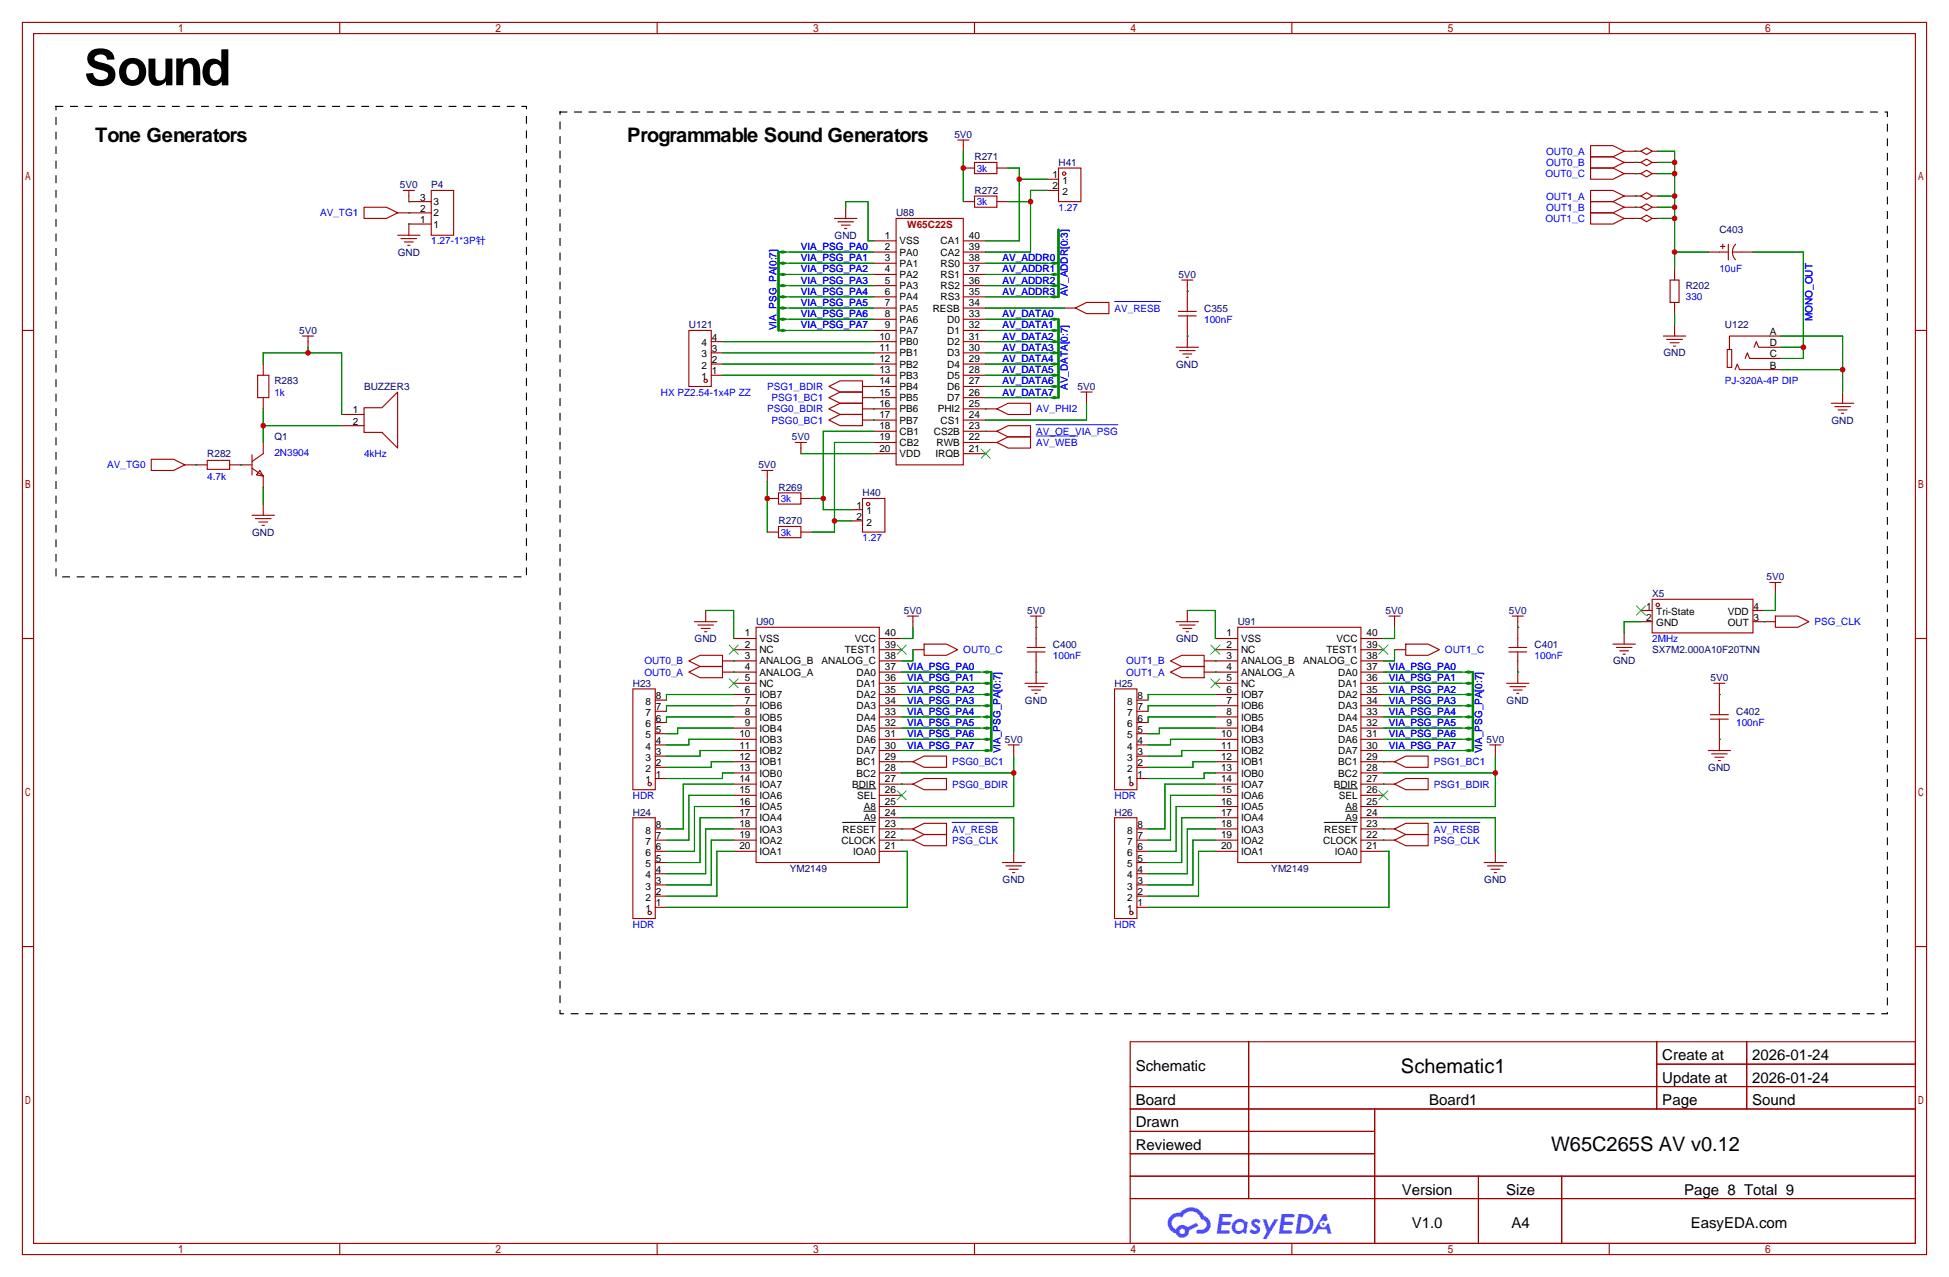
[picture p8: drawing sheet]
<svg xmlns="http://www.w3.org/2000/svg" width="442mm" height="290mm" viewBox="0 0 442 290" stroke-linecap="round" stroke-linejoin="round" font-family="sans-serif">
<g fill="none" stroke="#a10000" stroke-width=".25">
<path d="M5.1 5.1h431.8v279.4h-431.8zM7.6 7.6h426.7v274.3h-426.7zM77 5.1v2.5M149 5.1v2.5M221 5.1v2.5M292.9 5.1v2.5M364.9 5.1v2.5M5.1 74.9h2.5M434.3 74.9h2.6M5.1 144.8h2.5M434.3 144.8h2.6M5.1 214.6h2.5"/>
<path d="M434.3 214.6h2.6M256.3 236.2h178v45.7h-178zM283.1 236.2v35.6M375.7 236.2v15.3M396.1 236.2v15.3M256.3 246.4h178M256.3 251.5h178M256.3 256.5h55.4M311.7 251.5v30.4M375.7 241.3h58.6M256.3 266.7h178M256.3 261.6h55.4"/>
<path d="M256.3 271.8h178M335.3 266.7v15.2M354.1 266.7v15.2M77 281.9v2.6M149 281.9v2.6M221 281.9v2.6M292.9 281.9v2.6M364.9 281.9v2.6"/>
</g>
<g fill="#5487ff">
<path d="M284 276.6a1.3 1.3 0 0 1 1.9 .3l-.4 .6a.54 .54 0 0 0-1-.2l.2 .2a1.28 1.28 0 0 1 .7 2 1.53 1.53 0 0 1-2.1-.3l.5-.6 .8 .5a.31 .31 0 0 0 .3-.3 .31 .31 0 0 0-.3-.3 1.12 1.12 0 0 1-.6-1.9z"/>
<path d="M286.3 276.4h.8l.7 2 1.2-2h.9l-2.7 4.6h-.9l1-1.7z"/>
<path d="M276.5 275.3h2.3a.46 .46 0 0 1 .5 .1 .46 .46 0 0 1 .1 .5l-.4 .2h-1.7l-.1 .9h1.6a.4 .4 0 0 1 .3 .4 .4 .4 0 0 1-.4 .4h-1.7l-.1 1.2h1.3a.46 .46 0 0 1 .6 .1 .46 .46 0 0 1 .1 .5l-.4 .2h-2.6z"/>
<path d="M290.6 275.3h2.3a.47 .47 0 0 1 .5 .1 .47 .47 0 0 1 .1 .5l-.3 .2h-1.8l-.1 .9h1.6a.4 .4 0 0 1 .4 .4 .4 .4 0 0 1-.5 .4h-1.6l-.2 1.2h1.4a.46 .46 0 0 1 .5 .1 .46 .46 0 0 1 .1 .5l-.4 .2h-2.6z"/>
<path d="M300 275.3h.8l.3 1.3-.6 .4a.75 .75 0 0 0-1.1 .3 .75 .75 0 0 0 .4 1 .75 .75 0 0 0 1-.7l.5-.2 .6 2.3h-.8l-.3-.9h-1.8l-.5 .9h-1z"/>
<path d="M294.4 275.3l-.6 4.5h1.4a2.27 2.27 0 0 0 2.7-2.3 2.27 2.27 0 0 0-2.7-2.2zM295.2 276.1a1.5 1.5 0 0 1 1.8 1.5 1.5 1.5 0 0 1-1.9 1.4h-.3z"/>
<path d="M279.8 276.9a1.6 1.6 0 0 0-.3 2.3 1.6 1.6 0 0 0 2.3 .2l.8 .4 .3-2.5-.1-.3h-.5a1.58 1.58 0 0 0-2.5-.1zM280.4 277.4a.98 .98 0 0 1 1.6 .4 .98 .98 0 0 1-1 1.3 .94 .94 0 0 1-.9-.6 .94 .94 0 0 1 .3-1.1z"/>
<path d="M265.5 275.7a2.37 2.37 0 0 0 1.1 4 1.54 1.54 0 0 0 1.8 1 1.54 1.54 0 0 0 1.2-1.6l2.2-1.1-.5-.8-2.1 1a1.57 1.57 0 0 0-2.6 .5 1.5 1.5 0 0 1-.7-2.1 1.5 1.5 0 0 1 2.2-.5 2.23 2.23 0 0 1 2.3-1.4 2.23 2.23 0 0 1 1.9 1.8 1.16 1.16 0 0 1 1.3 1.1 1.16 1.16 0 0 1-1.1 1.2h-.7a.47 .47 0 0 0-.6 .4 .47 .47 0 0 0 .5 .6 2.14 2.14 0 0 0 2.7-1.4 2.14 2.14 0 0 0-1.3-2.7 3.2 3.2 0 0 0-5.5-.7l-1.1 .1zM267.5 279.2a.6 .6 0 0 1 1.2 0 .6 .6 0 0 1-1.2 0z"/>
<circle cx="300" cy="277.5" r=".28"/>
</g>
<g fill="none" stroke="#a10000" stroke-width=".25">
<path d="M217.2 31.8h2.5M218.4 38.1h2.6M218.4 31.8v2.5M221 36.8h5.1v2.6h-5.1zM226.1 38.1h2.5M240 38.1h5.1v7.6h-5.1zM360.7 33h5.1l2.5 1.3-2.5 1.3h-5.1zM360.7 35.6h5.1l2.5 1.2-2.5 1.3h-5.1zM360.7 38.1h5.1l2.5 1.3-2.5 1.2h-5.1zM368.3 34.3h3.8M368.3 36.8h3.8M368.3 39.4h3.8"/>
<path d="M372.1 34.3l1.3-.8 1.2 .8-1.2 .8zM372.1 36.8l1.3-.7 1.2 .7-1.2 .8zM372.1 39.4l1.3-.8 1.2 .8-1.2 .7zM374.6 34.3h1.3M374.6 36.8h1.3M374.6 39.4h1.3M82.5 47h5.1l2.6 1.3-2.6 1.2h-5.1zM90.2 48.3h7.6M90.2 53.3h5M90.9 54.1h3.6M91.4 43.2h2.6M91.7 54.9h2"/>
<path d="M92.5 55.6h.5M92.7 43.2v2.5h5.1M97.8 43.2h5.1v10.1h-5.1zM97.8 50.8h-5.1v2.5M189.2 49.5h5.1M190 50.3h3.5M190.8 51.1h2M191.5 51.8h.5M191.8 47v2.5M198.1 54.6h5.1M198.1 57.2h5.1M198.1 59.7h5.1"/>
<path d="M203.2 49.5h15.2v55.9h-15.2zM218.4 54.6h5.1M218.4 57.2h5.1M218.4 59.7h5.1M218.4 45.7h2.6M221 44.5h5.1v2.5h-5.1zM226.1 45.7h2.5M237.5 43.2h2.5M237.5 40.6h2.5M360.7 43.2h5.1l2.5 1.3-2.5 1.2h-5.1zM360.7 45.7h5.1l2.5 1.3-2.5 1.3h-5.1zM360.7 48.3h5.1l2.5 1.2-2.5 1.3h-5.1z"/>
<path d="M368.3 49.5h3.8M368.3 44.5h3.8M368.3 47h3.8M372.1 44.5l1.3-.8 1.2 .8-1.2 .7zM372.1 47l1.3-.8 1.2 .8-1.2 .8zM372.1 49.5l1.3-.7 1.2 .7-1.2 .8zM374.6 49.5h1.3M374.6 44.5h1.3M374.6 47h1.3M387.3 57.2h4.6M390.1 55.9h1.1M390.7 55.4v1"/>
<path d="M391.9 55.4v3.5M392.9 57.2h4.6M393.6 55.4a2.54 2.54 0 0 0 0 3.5M68.6 76.2h2.5M69.8 76.2v2.5M156.2 74.9h5.1v12.7h-5.1zM161.3 77.5h2.5M198.1 62.2h5.1M198.1 64.8h5.1M198.1 67.3h5.1M198.1 69.9h5.1M198.1 72.4h5.1"/>
<path d="M198.1 74.9h5.1M198.1 77.5h5.1M218.4 62.2h5.1M218.4 64.8h5.1M218.4 67.3h5.1M218.4 69.9h5.1M218.4 72.4h5.1M218.4 74.9h5.1M218.4 77.5h5.1M241.3 69.9h2.5M243.8 69.9l2.6-1.3h5.1v2.5h-5.1zM266.7 78.7h5.1"/>
<path d="M267.2 71.6h4.1M267.2 70.6h4.1M267.5 79.5h3.5M268 63.5h2.5M269.2 63.5v7.1M269.2 71.6v7.1M377.2 76.2h5.1M378 77h3.5M378.7 63.5h2v5.1h-2zM378.7 77.7h2M379.5 78.5h.5M379.7 61v2.5"/>
<path d="M379.7 68.6v2.5M379.7 73.7v2.5M391.7 79.2h1v4.1h-1zM397.8 78.7l.5-1.2 .5 1.2h5.1M403.9 76.2h-11.7v3M58.4 85.1h2.6v5.1h-2.6zM59.7 82.6v2.5M59.7 90.2v2.5M77.5 96.5h5M77.5 94h5M82.5 92.5h4.1l3.6-3.6v12.7l-3.6-3.6h-4.1zM161.3 80h2.5"/>
<path d="M161.3 82.6h2.5M161.3 85.1h2.5M188 95.3l2.5-1.3h5.1v2.5h-5.1zM188 92.7l2.5-1.3h5.1v2.6h-5.1zM188 90.2l2.5-1.3h5.1v2.5h-5.1zM188 87.6l2.5-1.2h5.1v2.5h-5.1zM195.6 87.6h7.6M195.6 90.2h7.6M195.6 92.7h7.6M195.6 95.3h7.6M198.1 80h5.1M198.1 82.6h5.1"/>
<path d="M198.1 85.1h5.1M198.1 97.8h5.1M218.4 80h5.1M218.4 82.6h5.1M218.4 85.1h5.1M218.4 87.6h5.1M218.4 90.2h5.1M218.4 92.7h7.7M218.4 95.3h5.1M218.4 97.8h7.7M226.1 92.7l2.5-1.3h5.1v2.6h-5.1zM226.1 97.8l2.5-1.3h5.1v2.6h-5.1z"/>
<path d="M245.1 88.9h2.5M246.4 88.9v2.5M268.2 80.3h2.1M269 81h.5M393.4 83.8l.6-1.2 .5 1.2h9.4M395.7 81.3l.5-1.3 .5 1.3h7.2M415.3 91.4h5.1M416.1 92.2h3.5M416.8 93h2M417.6 93.7h.5M417.8 88.9v2.5M34.3 104.1h5.1l2.5 1.3-2.5 1.3h-5.1z"/>
<path d="M41.9 105.4h5.1M47 104.4h5.1v2h-5.1zM52.1 105.4h5M57.1 116.8h5.1M57.1 106.2l2.6 1.8M57.1 103.1v4.6M57.9 117.6h3.6M58.7 118.4h2M58.9 106.7l.8 1.3-1.5-.3zM59.4 119.1h.5M59.7 100.3v2.6l-2.6 1.7M59.7 108v2.5"/>
<path d="M59.7 114.3v2.5M172.7 106.7h2.6M174 113h2.5M174 106.7v2.5M176.5 111.8h5.1v2.5h-5.1zM176.5 119.4h5.1v2.5h-5.1zM180.3 100.3h2.6M181.6 100.3v2.6M181.6 113h2.5M193 115.6h2.6M193 118.1h2.6M195.6 113h5.1v7.7h-5.1z"/>
<path d="M198.1 100.3h5.1M198.1 102.9h5.1M218.4 100.3h7.7M218.4 102.9h5.1M226.1 100.3l2.5-1.2h5.1v2.5h-5.1zM160 138.4v2.6M174 120.7h2.5M181.6 120.7h2.5M205.7 139.7h2.6M207 139.7v2.5M233.7 139.7h2.5M234.9 139.7v7.1"/>
<path d="M269.2 138.4v2.6M315 139.7h2.5M316.2 139.7v2.5M342.9 139.7h2.5M344.2 139.7v7.1M372.1 138.4h2.5M374.6 135.9h22.9v7.6h-22.9zM397.5 138.4h2.5M401.3 132.1h2.6M402.6 139.7h5.1l2.5 1.3-2.5 1.2h-5.1zM402.6 132.1v2.5M143.5 156.2h5.1v22.9h-5.1z"/>
<path d="M148.6 158.8h2.5M156.2 149.9l2.5-1.3h5.1v2.5h-5.1zM156.2 152.4l2.5-1.3h5.1v2.6h-5.1zM157.5 141h5.1M158.2 141.7h3.6M159 142.5h2M159.8 143.3h.5M163.8 149.9h7.6M163.8 152.4h7.6M166.4 144.8h5M166.4 147.3h5M166.4 154.9h5"/>
<path d="M166.4 157.5h5M171.4 142.2h28v53.4h-28zM199.4 144.8h5.1M199.4 147.3h5.1M199.4 149.9h5.1M199.4 152.4h5.1M199.4 154.9h5.1M199.4 157.5h5.1M207 147.3h2.5M209.5 146.1h5.1l2.6 1.2-2.6 1.3h-5.1zM232.4 154.9h5.1M232.9 147.8h4.1"/>
<path d="M232.9 146.8h4.1M233.2 155.7h3.5M233.9 156.5h2.1M234.7 157.2h.5M234.9 147.8v7.1M252.7 156.2h5.1v22.9h-5.1zM257.8 158.8h2.5M265.4 149.9l2.6-1.3h5v2.5h-5zM265.4 152.4l2.6-1.3h5v2.6h-5zM266.7 141h5.1M267.5 141.7h3.5M268.2 142.5h2.1"/>
<path d="M269 143.3h.5M273 149.9h7.7M273 152.4h7.7M275.6 144.8h5.1M275.6 147.3h5.1M275.6 154.9h5.1M275.6 157.5h5.1M280.7 142.2h27.9v53.4h-27.9zM308.6 144.8h5.1M308.6 147.3h5.1M308.6 149.9h5.1M308.6 152.4h5.1"/>
<path d="M308.6 154.9h5.1M308.6 157.5h5.1M316.2 147.3h2.6M318.8 146.1h5l2.6 1.2-2.6 1.3h-5zM341.6 154.9h5.1M342.1 147.8h4.1M342.1 146.8h4.1M342.4 155.7h3.5M343.2 156.5h2M343.9 157.2h.5M344.2 147.8v7.1M365.8 146.1h5"/>
<path d="M366.5 146.8h3.6M367.3 147.6h2M368 148.3h.6M368.3 143.5v2.6M372.1 141h2.5M388.6 154.9h2.6M389.9 154.9v7.2M397.5 141h5.1M148.6 168.9h2.5M148.6 176.5h2.5M148.6 174h2.5M148.6 171.4h2.5"/>
<path d="M148.6 166.4h2.5M148.6 163.8h2.5M148.6 161.3h2.5M166.4 160h5M166.4 162.6h5M166.4 165.1h5M166.4 167.6h5M166.4 170.2h5M166.4 172.7h5M166.4 175.3h5M166.4 177.8h5M199.4 160h5.1"/>
<path d="M199.4 162.6h5.1M199.4 165.1h5.1M199.4 167.6h5.1M199.4 170.2h5.1M199.4 172.7h7.6M199.4 175.3h5.1M199.4 177.8h7.6M207 177.8l2.5-1.3h5.1v2.6h-5.1zM207 172.7l2.5-1.3h5.1v2.6h-5.1zM228.6 168.9h2.5M229.9 168.9v2.5M257.8 168.9h2.5"/>
<path d="M257.8 176.5h2.5M257.8 174h2.5M257.8 171.4h2.5M257.8 166.4h2.5M257.8 163.8h2.5M257.8 161.3h2.5M275.6 160h5.1M275.6 162.6h5.1M275.6 165.1h5.1M275.6 167.6h5.1M275.6 170.2h5.1M275.6 172.7h5.1"/>
<path d="M275.6 175.3h5.1M275.6 177.8h5.1M308.6 160h5.1M308.6 162.6h5.1M308.6 165.1h5.1M308.6 167.6h5.1M308.6 170.2h5.1M308.6 172.7h7.6M308.6 175.3h5.1M308.6 177.8h7.6M316.2 177.8l2.6-1.3h5v2.6h-5zM316.2 172.7l2.6-1.3h5v2.6h-5z"/>
<path d="M337.8 168.9h2.6M339.1 168.9v2.5M387.3 170.2h5.1M387.9 163.1h4M387.9 162.1h4M388.1 170.9h3.6M388.9 171.7h2M389.6 172.5h.5M389.9 163.1v7.1M143.5 185.4h5.1v22.9h-5.1zM148.6 188h2.5M148.6 190.5h2.5"/>
<path d="M148.6 193h2.5M148.6 195.6h2.5M148.6 198.1h2.5M166.4 180.3h5M166.4 182.9h5M166.4 185.4h5M166.4 188h5M166.4 190.5h5M166.4 193h5M199.4 180.3h5.1M199.4 182.9h5.1M199.4 185.4h5.1"/>
<path d="M199.4 188h7.6M199.4 190.5h7.6M199.4 193h5.1M207 190.5l2.5-1.3h5.1v2.6h-5.1zM207 188l2.5-1.3h5.1v2.5h-5.1zM227.3 195.6h5.1M228.1 196.3h3.5M228.9 197.1h2M229.6 197.9h.5M229.9 193v2.6M252.7 185.4h5.1v22.9h-5.1zM257.8 188h2.5"/>
<path d="M257.8 190.5h2.5M257.8 193h2.5M257.8 195.6h2.5M257.8 198.1h2.5M275.6 180.3h5.1M275.6 182.9h5.1M275.6 185.4h5.1M275.6 188h5.1M275.6 190.5h5.1M275.6 193h5.1M308.6 180.3h5.1M308.6 182.9h5.1"/>
<path d="M308.6 185.4h5.1M308.6 188h7.6M308.6 190.5h7.6M308.6 193h5.1M316.2 190.5l2.6-1.3h5v2.6h-5zM316.2 188l2.6-1.3h5v2.5h-5zM336.5 195.6h5.1M337.3 196.3h3.6M338.1 197.1h2M338.8 197.9h.5M339.1 193v2.6M148.6 205.7h2.5"/>
<path d="M148.6 203.2h2.5M148.6 200.7h2.5M257.8 205.7h2.5M257.8 203.2h2.5M257.8 200.7h2.5"/>
<circle cx="241.3" cy="39.4" r=".38"/>
<circle cx="160" cy="86.4" r=".38"/>
<circle cx="196.8" cy="114.3" r=".38"/>
<circle cx="375.9" cy="137.2" r=".38"/>
<circle cx="147.3" cy="177.8" r=".38"/>
<circle cx="256.5" cy="177.8" r=".38"/>
<circle cx="147.3" cy="207" r=".38"/>
<circle cx="256.5" cy="207" r=".38"/>
</g>
<g fill="none" stroke="#3c3" stroke-width=".25">
<path d="M222.5 101.9l2 2M224.5 101.9l-2 2M371.1 137.4l2 2M373.1 137.4l-2 2M165.4 146.3l2 2M165.4 153.9l2 2.1M167.4 146.3l-2 2M167.4 153.9l-2 2.1M203.5 146.3l2 2M205.5 146.3l-2 2M274.6 146.3l2 2M274.6 153.9l2 2.1"/>
<path d="M276.6 146.3l-2 2M276.6 153.9l-2 2.1M312.7 146.3l2 2M314.7 146.3l-2 2M203.5 179.3l2 2.1M205.5 179.3l-2 2.1M312.7 179.3l2 2.1M314.7 179.3l-2 2.1"/>
</g>
<path d="M176.5 57.2v17.7M240 52.1v15.2M240 72.4v17.8M224.8 152.4v17.8M334 152.4v17.8" fill="none" stroke="#008700" stroke-width=".51"/>
<g fill="none" stroke="#008700" stroke-width=".25">
<path d="M218.4 34.3v11.4M228.6 38.1h2.5v16.5h-7.6M370.8 34.3h.1M370.8 36.8h.1M370.8 39.4h.1M375.9 34.3h3.8v26.7M375.9 39.4h3.8M375.9 36.8h3.8M92.7 48.3h.1M92.7 50.8h.1M92.7 45.7h.1M178.3 59.7h19.8"/>
<path d="M178.3 57.2h19.8M191.8 47v-1.3h5v8.9h1.3M223.5 59.7h14.8M228.6 45.7h5.1M231.1 40.6h6.4M237.5 43.2h-3.8v14h-10.2M370.8 44.5h.1M370.8 47h.1M370.8 49.5h.1M375.9 49.5h3.8M375.9 47h3.8M375.9 44.5h3.8"/>
<path d="M379.7 57.2h7.6M397.5 57.2h11.4v24.1h-5M69.8 78.7v1.3M163.8 77.5h34.3M178.3 72.4h19.8M178.3 74.9h19.8M178.3 62.2h19.8M178.3 64.8h19.8M178.3 67.3h19.8M178.3 69.9h19.8M223.5 72.4h14.8M223.5 74.9h14.8"/>
<path d="M223.5 77.5h14.8M223.5 62.2h14.8M223.5 64.8h14.8M223.5 67.3h14.8M223.5 69.9h17.8M269.2 66h.1M269.2 76.2h.1M379.7 71.1v2.6M403.9 76.2h13.9v12.7M403.9 78.7h5M59.7 82.6v-2.6h17.8v14M59.7 92.7v7.6"/>
<path d="M59.7 96.5h17.8M163.8 80h34.3M163.8 82.6h34.3M163.8 85.1h34.3M198.1 95.3h.1M198.1 92.7h.1M198.1 90.2h.1M198.1 87.6h.1M198.1 97.8h-11.4v17.8h6.3M223.5 92.7h.1M223.5 97.8h.1M223.5 80h14.8"/>
<path d="M223.5 82.6h14.8M223.5 85.1h14.8M223.5 87.6h14.8M223.5 90.2h14.8M246.4 91.4v3.9h-22.9M403.9 83.8h13.9M44.4 105.4h.1M54.6 105.4h.1M59.7 110.5v3.8M174 109.2v11.5M181.6 102.9h16.5M184.1 113h2.6"/>
<path d="M189.2 118.1h3.8M198.1 100.3h-8.9v20.4h-5.1M223.5 100.3h.1M160 138.4h6.4v6.4M269.2 138.4h6.4v6.4M402.6 134.6v3.8h-2.6M166.4 149.9h.1M166.4 152.4h.1M166.4 157.5h-15.3v1.3M204.5 152.4h18.5M204.5 154.9h18.5M204.5 157.5h18.5"/>
<path d="M207 142.2v2.6h-2.5M207 147.3v2.6h-2.5M234.9 142.2h.1M234.9 152.4h.1M275.6 149.9h.1M275.6 152.4h.1M275.6 157.5h-15.3v1.3M313.7 152.4h18.5M313.7 154.9h18.5M313.7 157.5h18.5M316.2 147.3v2.6h-2.5M316.2 142.2v2.6h-2.5"/>
<path d="M344.2 142.2h.1M344.2 152.4h.1M372.1 141h-3.8v2.5M389.9 157.5h.1M400 141h.1M166.4 175.3h-2.6v1.2h-12.7M166.4 160h-15.3v1.3M166.4 162.6h-15.3v1.2M166.4 165.1h-12.7v1.3h-2.6M166.4 167.6h-10.2v1.3h-5.1M166.4 170.2h-7.7v1.2h-7.6M166.4 172.7h-5.1v1.3h-10.2"/>
<path d="M166.4 177.8h-11.5v10.2h-3.8M204.5 172.7h.1M204.5 177.8h.1M204.5 175.3h25.4M204.5 160h18.5M204.5 162.6h18.5M204.5 165.1h18.5M204.5 167.6h18.5M204.5 170.2h18.5M229.9 171.4v11.5h-25.4M275.6 175.3h-2.6v1.2h-12.7M275.6 160h-15.3v1.3"/>
<path d="M275.6 162.6h-15.3v1.2M275.6 165.1h-12.7v1.3h-2.6M275.6 167.6h-10.2v1.3h-5.1M275.6 170.2h-7.6v1.2h-7.7M275.6 172.7h-5.1v1.3h-10.2M275.6 177.8h-11.4v10.2h-3.9M313.7 172.7h.1M313.7 177.8h.1M313.7 175.3h25.4M313.7 160h18.5M313.7 162.6h18.5M313.7 165.1h18.5"/>
<path d="M313.7 167.6h18.5M313.7 170.2h18.5M339.1 171.4v11.5h-25.4M389.9 167.6h.1M166.4 185.4h-7.7v10.2h-7.6M166.4 182.9h-8.9v10.1h-6.4M166.4 180.3h-10.2v10.2h-5.1M166.4 190.5h-5.1v10.2h-10.2M166.4 188h-6.4v10.1h-8.9M166.4 193h-3.8v10.2h-11.5M204.5 190.5h.1M204.5 188h.1"/>
<path d="M204.5 185.4h25.4v7.6M204.5 193h1.2v12.7h-54.6M275.6 185.4h-7.6v10.2h-7.7M275.6 182.9h-8.9v10.1h-6.4M275.6 188h-6.4v10.1h-8.9M275.6 180.3h-10.2v10.2h-5.1M275.6 190.5h-5.1v10.2h-10.2M275.6 193h-3.8v10.2h-11.5M313.7 190.5h.1M313.7 188h.1M313.7 185.4h25.4v7.6M313.7 193h1.3v12.7h-54.7"/>
</g>
<g fill="#008700" stroke="#008700" stroke-width=".25">
<path d="M238.3 72.4l.7-.3 1 .3-1 .2z"/>
<path d="M238.3 74.9l.7-.2 1 .2-1 .3z"/>
<path d="M238.3 77.5l.7-.3 1 .3-1 .2z"/>
<path d="M238.3 80l.7-.2 1 .2-1 .3z"/>
<path d="M238.3 82.6l.7-.3 1 .3-1 .2z"/>
<path d="M238.3 85.1l.7-.3 1 .3-1 .2z"/>
<path d="M238.3 87.6l.7-.2 1 .2-1 .3z"/>
<path d="M238.3 90.2l.7-.3 1 .3-1 .2z"/>
<path d="M238.3 59.7l.7-.3 1 .3-1 .2z"/>
<path d="M238.3 62.2l.7-.2 1 .2-1 .3z"/>
<path d="M238.3 64.8l.7-.3 1 .3-1 .2z"/>
<path d="M238.3 67.3l.7-.2 1 .2-1 .3z"/>
<path d="M176.5 57.2l1-.3 .8 .3-.8 .2z"/>
<path d="M176.5 59.7l1-.3 .8 .3-.8 .2z"/>
<path d="M176.5 62.2l1-.2 .8 .2-.8 .3z"/>
<path d="M176.5 64.8l1-.3 .8 .3-.8 .2z"/>
<path d="M176.5 67.3l1-.2 .8 .2-.8 .3z"/>
<path d="M176.5 69.9l1-.3 .8 .3-.8 .2z"/>
<path d="M176.5 72.4l1-.3 .8 .3-.8 .2z"/>
<path d="M176.5 74.9l1-.2 .8 .2-.8 .3z"/>
<path d="M223 152.4l.8-.3 1 .3-1 .3z"/>
<path d="M223 154.9l.8-.2 1 .2-1 .3z"/>
<path d="M223 157.5l.8-.3 1 .3-1 .2z"/>
<path d="M223 160l.8-.2 1 .2-1 .3z"/>
<path d="M223 162.6l.8-.3 1 .3-1 .2z"/>
<path d="M223 165.1l.8-.3 1 .3-1 .3z"/>
<path d="M223 167.6l.8-.2 1 .2-1 .3z"/>
<path d="M223 170.2l.8-.3 1 .3-1 .2z"/>
<path d="M332.2 152.4l.8-.3 1 .3-1 .3z"/>
<path d="M332.2 154.9l.8-.2 1 .2-1 .3z"/>
<path d="M332.2 157.5l.8-.3 1 .3-1 .2z"/>
<path d="M332.2 160l.8-.2 1 .2-1 .3z"/>
<path d="M332.2 162.6l.8-.3 1 .3-1 .2z"/>
<path d="M332.2 165.1l.8-.3 1 .3-1 .3z"/>
<path d="M332.2 167.6l.8-.2 1 .2-1 .3z"/>
<path d="M332.2 170.2l.8-.3 1 .3-1 .2z"/>
</g>
<path d="M252.7 68.4h10.5M234.9 98.9h9.5M234.9 96.3h18.6M215.9 186.5h10.5M325.1 186.5h10.5" fill="none" stroke="#00f" stroke-width=".23"/>
<path d="M194.3 178.9h4.3M303.6 178.9h4.2M191.1 186.5h7.5M195.9 183.9h2.7M300.3 186.5h7.5M305.1 183.9h2.7" fill="none" stroke="#000" stroke-width=".23"/>
<path d="M12.7 24.1h106.7v106.7h-106.7zM127 25.4h301v204.5h-301z" fill="none" stroke="#000" stroke-width=".25" stroke-dasharray="1.5 1.8"/>
<g fill="#c00">
<circle cx="229.9" cy="175.3" r=".63"/>
<circle cx="339.1" cy="175.3" r=".63"/>
<circle cx="417.8" cy="83.8" r=".63"/>
<circle cx="408.9" cy="78.7" r=".63"/>
<circle cx="379.7" cy="57.1" r=".63"/>
<circle cx="379.7" cy="49.5" r=".63"/>
<circle cx="379.7" cy="47" r=".63"/>
<circle cx="379.7" cy="44.4" r=".63"/>
<circle cx="379.7" cy="39.4" r=".63"/>
<circle cx="379.7" cy="36.8" r=".63"/>
<circle cx="174" cy="113" r=".63"/>
<circle cx="189.2" cy="118.1" r=".63"/>
<circle cx="186.7" cy="113" r=".63"/>
<circle cx="218.4" cy="38.1" r=".63"/>
<circle cx="233.7" cy="45.7" r=".63"/>
<circle cx="231.1" cy="40.6" r=".63"/>
<circle cx="59.7" cy="96.5" r=".63"/>
<circle cx="69.9" cy="80" r=".63"/>
</g>
<text font-size="11.3" x="19" y="19.3">Sound</text>
<g font-size="4.5">
<text x="21.6" y="32.1">Tone Generators</text>
<text x="142.2" y="32.1">Programmable Sound Generators</text>
<text x="317.7" y="243.3">Schematic1</text>
<text x="351.7" y="261.1">W65C265S AV v0.12</text>
</g>
<g font-size="3.4">
<text x="257.6" y="243">Schematic</text>
<text x="377" y="240.4">Create at</text>
<text x="377" y="245.5">Update at</text>
<text x="397.4" y="240.4">2026-01-24</text>
<text x="397.4" y="245.5">2026-01-24</text>
<text x="257.6" y="250.6">Board</text>
<text x="324.1" y="250.6">Board1</text>
<text x="377" y="250.6">Page</text>
<text x="397.4" y="250.6">Sound</text>
<text x="257.6" y="255.7">Drawn</text>
<text x="257.6" y="260.7">Reviewed</text>
<text x="317.9" y="270.9">Version</text>
<text x="341.5" y="270.9">Size</text>
<text x="381.9" y="270.9">Page 8 Total 9</text>
<text x="320.1" y="278.5">V1.0</text>
<text x="342.7" y="278.5">A4</text>
<text x="383.4" y="278.5">EasyEDA.com</text>
</g>
<g font-size="2.3" fill="#000080">
<text x="216.4" y="31.3">5V0</text>
<text x="221" y="36.4">R271</text>
<text x="240" y="37.6">H41</text>
<text x="90.7" y="42.7">5V0</text>
<text x="97.8" y="42.7">P4</text>
<text x="221" y="44">R272</text>
<text x="203.2" y="49.1">U88</text>
<text x="389.9" y="52.9">C403</text>
<text x="90.2" y="58">GND</text>
<text x="189.3" y="54.2">GND</text>
<text x="267.2" y="63">5V0</text>
<text x="382.3" y="65.6">R202</text>
<text x="273" y="70.7">C355</text>
<text x="67.8" y="75.7">5V0</text>
<text x="156.2" y="74.5">U121</text>
<text x="391.2" y="74.5">U122</text>
<text x="266.7" y="83.4">GND</text>
<text x="377.2" y="80.8">GND</text>
<text x="62.2" y="87.2">R283</text>
<text x="82.5" y="88.4">BUZZER3</text>
<text x="244.4" y="88.4">5V0</text>
<text x="62.2" y="99.9">Q1</text>
<text x="179.6" y="99.9">5V0</text>
<text x="415.3" y="96.1">GND</text>
<text x="47" y="103.7">R282</text>
<text x="172" y="106.2">5V0</text>
<text x="176.5" y="111.3">R269</text>
<text x="195.6" y="112.6">H40</text>
<text x="176.5" y="118.9">R270</text>
<text x="57.2" y="121.5">GND</text>
<text x="400.6" y="131.6">5V0</text>
<text x="374.6" y="135.4">X5</text>
<text x="171.4" y="141.8">U90</text>
<text x="205" y="139.2">5V0</text>
<text x="232.9" y="139.2">5V0</text>
<text x="280.7" y="141.8">U91</text>
<text x="314.2" y="139.2">5V0</text>
<text x="342.2" y="139.2">5V0</text>
<text x="157.5" y="145.6">GND</text>
<text x="238.8" y="146.9">C400</text>
<text x="266.7" y="145.6">GND</text>
<text x="348" y="146.9">C401</text>
<text x="374.6" y="148.1">SX7M2.000A10F20TNN</text>
<text x="143.5" y="155.8">H23</text>
<text x="252.7" y="155.8">H25</text>
<text x="365.8" y="150.7">GND</text>
<text x="387.9" y="154.5">5V0</text>
<text x="232.4" y="159.6">GND</text>
<text x="341.7" y="159.6">GND</text>
<text x="393.7" y="162.1">C402</text>
<text x="227.9" y="168.5">5V0</text>
<text x="337.1" y="168.5">5V0</text>
<text x="387.4" y="174.8">GND</text>
<text x="143.5" y="185">H24</text>
<text x="252.7" y="185">H26</text>
<text x="179.1" y="197.7">YM2149</text>
<text x="288.3" y="197.7">YM2149</text>
<text x="227.4" y="200.2">GND</text>
<text x="336.6" y="200.2">GND</text>
</g>
<g font-size="2.3" fill="#00f">
<text x="350.6" y="35.1">OUT0_A</text>
<text x="221.5" y="38.9">3k</text>
<text x="350.5" y="40.2">OUT0_C</text>
<text x="350.6" y="37.6">OUT0_B</text>
<text x="221.5" y="46.5">3k</text>
<text x="240" y="47.8">1.27</text>
<text x="350.6" y="45.3">OUT1_A</text>
<text x="350.6" y="47.8">OUT1_B</text>
<text x="72.6" y="49.1">AV_TG1</text>
<text x="350.5" y="50.3">OUT1_C</text>
<text x="97.8" y="55.4">1.27-1*3P针</text>
<text x="181.6" y="56.7">VIA_PSG_PA0</text>
<text x="181.6" y="59.2">VIA_PSG_PA1</text>
<text x="227.3" y="59.2">AV_ADDR0</text>
<text x="181.6" y="61.8">VIA_PSG_PA2</text>
<text x="181.6" y="64.3">VIA_PSG_PA3</text>
<text x="227.3" y="61.8">AV_ADDR1</text>
<text x="227.3" y="64.3">AV_ADDR2</text>
<text x="389.9" y="61.8">10uF</text>
<text x="181.6" y="66.9">VIA_PSG_PA4</text>
<text x="181.6" y="69.4">VIA_PSG_PA5</text>
<text x="181.6" y="71.9">VIA_PSG_PA6</text>
<text x="227.3" y="71.9">AV_DATA0</text>
<text x="227.3" y="66.9">AV_ADDR3</text>
<text x="242.1" y="67.2" transform="rotate(-90 242.1 67.2)">AV_ADDR[0:3]</text>
<text x="252.7" y="70.7">AV_RESB</text>
<text x="382.3" y="68.1">330</text>
<text x="176.1" y="74.9" transform="rotate(-90 176.1 74.9)">VIA_PSG_PA[0:7]</text>
<text x="181.6" y="74.5">VIA_PSG_PA7</text>
<text x="227.3" y="74.5">AV_DATA1</text>
<text x="227.3" y="77">AV_DATA2</text>
<text x="273" y="73.2">100nF</text>
<text x="411" y="72.8" transform="rotate(-90 411 72.8)">MONO_OUT</text>
<text x="227.3" y="79.6">AV_DATA3</text>
<text x="227.3" y="82.1">AV_DATA4</text>
<text x="62.2" y="89.7">1k</text>
<text x="149.9" y="89.7">HX PZ2.54-1x4P ZZ</text>
<text x="174" y="88.4">PSG1_BDIR</text>
<text x="227.3" y="84.6">AV_DATA5</text>
<text x="227.3" y="87.2">AV_DATA6</text>
<text x="227.3" y="89.7">AV_DATA7</text>
<text x="242.1" y="88.4" transform="rotate(-90 242.1 88.4)">AV_DATA[0:7]</text>
<text x="391.2" y="87.2">PJ-320A-4P DIP</text>
<text x="174" y="93.5">PSG0_BDIR</text>
<text x="175" y="91">PSG1_BC1</text>
<text x="234.9" y="93.5">AV_PHI2</text>
<text x="175" y="96.1">PSG0_BC1</text>
<text x="234.9" y="101.1">AV_WEB</text>
<text x="234.9" y="98.6">AV_OE_VIA_PSG</text>
<text x="24.3" y="106.2">AV_TG0</text>
<text x="62.2" y="103.4">2N3904</text>
<text x="82.5" y="103.7">4kHz</text>
<text x="47" y="108.8">4.7k</text>
<text x="177" y="113.8">3k</text>
<text x="177" y="121.5">3k</text>
<text x="195.6" y="122.7">1.27</text>
<text x="411.5" y="141.8">PSG_CLK</text>
<text x="218.4" y="148.1">OUT0_C</text>
<text x="238.8" y="149.4">100nF</text>
<text x="327.7" y="148.1">OUT1_C</text>
<text x="348" y="149.4">100nF</text>
<text x="374.6" y="145.6">2MHz</text>
<text x="146.1" y="150.7">OUT0_B</text>
<text x="146.1" y="153.2">OUT0_A</text>
<text x="205.7" y="151.9">VIA_PSG_PA0</text>
<text x="205.7" y="154.5">VIA_PSG_PA1</text>
<text x="255.3" y="150.7">OUT1_B</text>
<text x="255.3" y="153.2">OUT1_A</text>
<text x="315" y="151.9">VIA_PSG_PA0</text>
<text x="315" y="154.5">VIA_PSG_PA1</text>
<text x="205.7" y="157">VIA_PSG_PA2</text>
<text x="205.7" y="159.6">VIA_PSG_PA3</text>
<text x="315" y="157">VIA_PSG_PA2</text>
<text x="315" y="159.6">VIA_PSG_PA3</text>
<text x="205.7" y="162.1">VIA_PSG_PA4</text>
<text x="205.7" y="164.6">VIA_PSG_PA5</text>
<text x="205.7" y="167.2">VIA_PSG_PA6</text>
<text x="315" y="162.1">VIA_PSG_PA4</text>
<text x="315" y="164.6">VIA_PSG_PA5</text>
<text x="315" y="167.2">VIA_PSG_PA6</text>
<text x="393.7" y="164.6">100nF</text>
<text x="205.7" y="169.7">VIA_PSG_PA7</text>
<text x="215.9" y="173.5">PSG0_BC1</text>
<text x="226.9" y="170.8" transform="rotate(-90 226.9 170.8)">VIA_PSG_PA[0:7]</text>
<text x="315" y="169.7">VIA_PSG_PA7</text>
<text x="325.1" y="173.5">PSG1_BC1</text>
<text x="336.1" y="170.8" transform="rotate(-90 336.1 170.8)">VIA_PSG_PA[0:7]</text>
<text x="215.9" y="178.6">PSG0_BDIR</text>
<text x="325.1" y="178.6">PSG1_BDIR</text>
<text x="143.5" y="181.2">HDR</text>
<text x="252.7" y="181.2">HDR</text>
<text x="215.9" y="191.3">PSG_CLK</text>
<text x="215.9" y="188.8">AV_RESB</text>
<text x="325.1" y="191.3">PSG_CLK</text>
<text x="325.1" y="188.8">AV_RESB</text>
<text x="143.5" y="210.4">HDR</text>
<text x="252.7" y="210.4">HDR</text>
</g>
<g font-size="2.3">
<text x="238.6" y="40.4">1</text>
<text x="241" y="41.7">1</text>
<text x="95.3" y="45.5">3</text>
<text x="98.3" y="46.5">3</text>
<text x="238.6" y="43">2</text>
<text x="241" y="44.2">2</text>
<text x="95.3" y="50.6">1</text>
<text x="95.3" y="48">2</text>
<text x="98.3" y="51.6">1</text>
<text x="98.3" y="49.1">2</text>
<text x="200.7" y="54.2">1</text>
<text x="200.7" y="56.7">2</text>
<text x="200.7" y="59.2">3</text>
<text x="204" y="55.4">VSS</text>
<text x="204" y="58">PA0</text>
<text x="213.3" y="58">CA2</text>
<text x="213.3" y="55.4">CA1</text>
<text x="219.7" y="59.2">38</text>
<text x="219.7" y="56.7">39</text>
<text x="219.7" y="54.2">40</text>
<text x="200.7" y="61.8">4</text>
<text x="200.7" y="64.3">5</text>
<text x="204" y="60.5">PA1</text>
<text x="204" y="63">PA2</text>
<text x="204" y="65.6">PA3</text>
<text x="213.3" y="65.6">RS2</text>
<text x="213.3" y="63">RS1</text>
<text x="213.3" y="60.5">RS0</text>
<text x="219.7" y="64.3">36</text>
<text x="219.7" y="61.8">37</text>
<text x="200.7" y="66.9">6</text>
<text x="200.7" y="69.4">7</text>
<text x="200.7" y="71.9">8</text>
<text x="204" y="68.1">PA4</text>
<text x="204" y="70.7">PA5</text>
<text x="211.5" y="70.7">RESB</text>
<text x="213.3" y="68.1">RS3</text>
<text x="219.7" y="71.9">33</text>
<text x="219.7" y="69.4">34</text>
<text x="219.7" y="66.9">35</text>
<text x="161.4" y="77.2">4</text>
<text x="199.4" y="77">10</text>
<text x="200.7" y="74.5">9</text>
<text x="204" y="73.2">PA6</text>
<text x="204" y="75.7">PA7</text>
<text x="214.8" y="75.7">D1</text>
<text x="214.8" y="73.2">D0</text>
<text x="219.7" y="77">31</text>
<text x="219.7" y="74.5">32</text>
<text x="401.3" y="76">A</text>
<text x="159.1" y="83.6">2</text>
<text x="159.1" y="81.1">3</text>
<text x="159.1" y="78.5">4</text>
<text x="161.4" y="82.3">2</text>
<text x="161.4" y="79.8">3</text>
<text x="199.4" y="79.6">11</text>
<text x="199.4" y="82.1">12</text>
<text x="204" y="78.3">PB0</text>
<text x="204" y="80.8">PB1</text>
<text x="204" y="83.4">PB2</text>
<text x="214.8" y="83.4">D4</text>
<text x="214.8" y="80.8">D3</text>
<text x="214.8" y="78.3">D2</text>
<text x="219.7" y="82.1">29</text>
<text x="219.7" y="79.6">30</text>
<text x="401.3" y="78.5">D</text>
<text x="401.3" y="83.6">B</text>
<text x="401.3" y="81.1">C</text>
<text x="159.1" y="86.1">1</text>
<text x="161.4" y="84.9">1</text>
<text x="199.4" y="84.6">13</text>
<text x="199.4" y="87.2">14</text>
<text x="199.4" y="89.7">15</text>
<text x="204" y="85.9">PB3</text>
<text x="204" y="88.4">PB4</text>
<text x="214.8" y="88.4">D6</text>
<text x="214.8" y="85.9">D5</text>
<text x="219.7" y="89.7">26</text>
<text x="219.7" y="87.2">27</text>
<text x="219.7" y="84.6">28</text>
<text x="80" y="93.8">1</text>
<text x="199.4" y="92.3">16</text>
<text x="199.4" y="94.8">17</text>
<text x="204" y="91">PB5</text>
<text x="204" y="93.5">PB6</text>
<text x="212.6" y="93.5">PHI2</text>
<text x="214.8" y="91">D7</text>
<text x="219.7" y="94.8">24</text>
<text x="219.7" y="92.3">25</text>
<text x="80" y="96.3">2</text>
<text x="199.4" y="97.3">18</text>
<text x="199.4" y="99.9">19</text>
<text x="204" y="96.1">PB7</text>
<text x="204" y="98.6">CB1</text>
<text x="204" y="101.1">CB2</text>
<text x="211.8" y="98.6">CS2B</text>
<text x="212.4" y="101.1">RWB</text>
<text x="213.3" y="96.1">CS1</text>
<text x="219.7" y="99.9">22</text>
<text x="219.7" y="97.3">23</text>
<text x="199.4" y="102.4">20</text>
<text x="204" y="103.7">VDD</text>
<text x="212.1" y="103.7">IRQB</text>
<text x="219.7" y="102.4">21</text>
<text x="194.2" y="115.3">1</text>
<text x="194.2" y="117.9">2</text>
<text x="196.5" y="116.6">1</text>
<text x="196.5" y="119.2">2</text>
<text x="373.3" y="140.7">2</text>
<text x="373.3" y="138.2">1</text>
<text x="375.6" y="142">GND</text>
<text x="375.6" y="139.5">Tri-State</text>
<text x="391.8" y="139.5">VDD</text>
<text x="391.8" y="142">OUT</text>
<text x="397.6" y="138.2">4</text>
<text x="397.6" y="140.7">3</text>
<text x="168.9" y="144.3">1</text>
<text x="168.9" y="146.9">2</text>
<text x="168.9" y="149.4">3</text>
<text x="172.2" y="145.6">VSS</text>
<text x="172.2" y="148.1">NC</text>
<text x="191.6" y="148.1">TEST1</text>
<text x="193.8" y="145.6">VCC</text>
<text x="200.7" y="149.4">38</text>
<text x="200.7" y="146.9">39</text>
<text x="200.7" y="144.3">40</text>
<text x="278.1" y="144.3">1</text>
<text x="278.1" y="146.9">2</text>
<text x="278.1" y="149.4">3</text>
<text x="281.4" y="145.6">VSS</text>
<text x="281.4" y="148.1">NC</text>
<text x="300.8" y="148.1">TEST1</text>
<text x="303.1" y="145.6">VCC</text>
<text x="309.9" y="149.4">38</text>
<text x="309.9" y="146.9">39</text>
<text x="309.9" y="144.3">40</text>
<text x="168.9" y="151.9">4</text>
<text x="168.9" y="154.5">5</text>
<text x="172.2" y="150.7">ANALOG_B</text>
<text x="172.2" y="153.2">ANALOG_A</text>
<text x="172.2" y="155.8">NC</text>
<text x="186.3" y="150.7">ANALOG_C</text>
<text x="194.2" y="155.8">DA1</text>
<text x="194.2" y="153.2">DA0</text>
<text x="200.7" y="154.5">36</text>
<text x="200.7" y="151.9">37</text>
<text x="278.1" y="151.9">4</text>
<text x="278.1" y="154.5">5</text>
<text x="281.4" y="150.7">ANALOG_B</text>
<text x="281.4" y="153.2">ANALOG_A</text>
<text x="281.4" y="155.8">NC</text>
<text x="295.5" y="150.7">ANALOG_C</text>
<text x="303.4" y="155.8">DA1</text>
<text x="303.4" y="153.2">DA0</text>
<text x="309.9" y="154.5">36</text>
<text x="309.9" y="151.9">37</text>
<text x="146.4" y="159.8">8</text>
<text x="148.7" y="161.1">7</text>
<text x="148.7" y="158.5">8</text>
<text x="168.9" y="157">6</text>
<text x="168.9" y="159.6">7</text>
<text x="172.2" y="158.3">IOB7</text>
<text x="172.2" y="160.8">IOB6</text>
<text x="194.2" y="160.8">DA3</text>
<text x="194.2" y="158.3">DA2</text>
<text x="200.7" y="159.6">34</text>
<text x="200.7" y="157">35</text>
<text x="255.6" y="159.8">8</text>
<text x="257.9" y="161.1">7</text>
<text x="257.9" y="158.5">8</text>
<text x="278.1" y="157">6</text>
<text x="278.1" y="159.6">7</text>
<text x="281.4" y="158.3">IOB7</text>
<text x="281.4" y="160.8">IOB6</text>
<text x="303.4" y="160.8">DA3</text>
<text x="303.4" y="158.3">DA2</text>
<text x="309.9" y="159.6">34</text>
<text x="309.9" y="157">35</text>
<text x="146.4" y="167.4">5</text>
<text x="146.4" y="164.9">6</text>
<text x="146.4" y="162.3">7</text>
<text x="148.7" y="166.1">5</text>
<text x="148.7" y="163.6">6</text>
<text x="167.7" y="167.2">10</text>
<text x="168.9" y="162.1">8</text>
<text x="168.9" y="164.6">9</text>
<text x="172.2" y="163.4">IOB5</text>
<text x="172.2" y="165.9">IOB4</text>
<text x="194.2" y="165.9">DA5</text>
<text x="194.2" y="163.4">DA4</text>
<text x="200.7" y="167.2">31</text>
<text x="200.7" y="164.6">32</text>
<text x="200.7" y="162.1">33</text>
<text x="255.6" y="167.4">5</text>
<text x="255.6" y="164.9">6</text>
<text x="255.6" y="162.3">7</text>
<text x="257.9" y="166.1">5</text>
<text x="257.9" y="163.6">6</text>
<text x="276.9" y="167.2">10</text>
<text x="278.1" y="162.1">8</text>
<text x="278.1" y="164.6">9</text>
<text x="281.4" y="163.4">IOB5</text>
<text x="281.4" y="165.9">IOB4</text>
<text x="303.4" y="165.9">DA5</text>
<text x="303.4" y="163.4">DA4</text>
<text x="309.9" y="167.2">31</text>
<text x="309.9" y="164.6">32</text>
<text x="309.9" y="162.1">33</text>
<text x="146.4" y="172.5">3</text>
<text x="146.4" y="170">4</text>
<text x="148.7" y="173.8">2</text>
<text x="148.7" y="171.2">3</text>
<text x="148.7" y="168.7">4</text>
<text x="167.7" y="169.7">11</text>
<text x="167.7" y="172.3">12</text>
<text x="172.2" y="168.5">IOB3</text>
<text x="172.2" y="171">IOB2</text>
<text x="172.2" y="173.5">IOB1</text>
<text x="194.2" y="173.5">BC1</text>
<text x="194.2" y="171">DA7</text>
<text x="194.2" y="168.5">DA6</text>
<text x="200.7" y="172.3">29</text>
<text x="200.7" y="169.7">30</text>
<text x="255.6" y="172.5">3</text>
<text x="255.6" y="170">4</text>
<text x="257.9" y="173.8">2</text>
<text x="257.9" y="171.2">3</text>
<text x="257.9" y="168.7">4</text>
<text x="276.9" y="169.7">11</text>
<text x="276.9" y="172.3">12</text>
<text x="281.4" y="168.5">IOB3</text>
<text x="281.4" y="171">IOB2</text>
<text x="281.4" y="173.5">IOB1</text>
<text x="303.4" y="173.5">BC1</text>
<text x="303.4" y="171">DA7</text>
<text x="303.4" y="168.5">DA6</text>
<text x="309.9" y="172.3">29</text>
<text x="309.9" y="169.7">30</text>
<text x="146.4" y="177.6">1</text>
<text x="146.4" y="175">2</text>
<text x="148.7" y="176.3">1</text>
<text x="167.7" y="174.8">13</text>
<text x="167.7" y="177.3">14</text>
<text x="167.7" y="179.9">15</text>
<text x="172.2" y="176.1">IOB0</text>
<text x="172.2" y="178.6">IOA7</text>
<text x="193.2" y="178.6">BDIR</text>
<text x="194.2" y="176.1">BC2</text>
<text x="200.7" y="179.9">26</text>
<text x="200.7" y="177.3">27</text>
<text x="200.7" y="174.8">28</text>
<text x="255.6" y="177.6">1</text>
<text x="255.6" y="175">2</text>
<text x="257.9" y="176.3">1</text>
<text x="276.9" y="174.8">13</text>
<text x="276.9" y="177.3">14</text>
<text x="276.9" y="179.9">15</text>
<text x="281.4" y="176.1">IOB0</text>
<text x="281.4" y="178.6">IOA7</text>
<text x="302.4" y="178.6">BDIR</text>
<text x="303.4" y="176.1">BC2</text>
<text x="309.9" y="179.9">26</text>
<text x="309.9" y="177.3">27</text>
<text x="309.9" y="174.8">28</text>
<text x="167.7" y="182.4">16</text>
<text x="167.7" y="185">17</text>
<text x="172.2" y="181.2">IOA6</text>
<text x="172.2" y="183.7">IOA5</text>
<text x="194.3" y="181.2">SEL</text>
<text x="195.9" y="183.7">A8</text>
<text x="200.7" y="185">24</text>
<text x="200.7" y="182.4">25</text>
<text x="276.9" y="182.4">16</text>
<text x="276.9" y="185">17</text>
<text x="281.4" y="181.2">IOA6</text>
<text x="281.4" y="183.7">IOA5</text>
<text x="303.6" y="181.2">SEL</text>
<text x="305.1" y="183.7">A8</text>
<text x="309.9" y="185">24</text>
<text x="309.9" y="182.4">25</text>
<text x="146.4" y="191.5">7</text>
<text x="146.4" y="189">8</text>
<text x="148.7" y="190.3">7</text>
<text x="148.7" y="187.7">8</text>
<text x="167.7" y="187.5">18</text>
<text x="167.7" y="190">19</text>
<text x="172.2" y="186.2">IOA4</text>
<text x="172.2" y="188.8">IOA3</text>
<text x="172.2" y="191.3">IOA2</text>
<text x="190.8" y="191.3">CLOCK</text>
<text x="191.1" y="188.8">RESET</text>
<text x="195.9" y="186.2">A9</text>
<text x="200.7" y="190">22</text>
<text x="200.7" y="187.5">23</text>
<text x="255.6" y="191.5">7</text>
<text x="255.6" y="189">8</text>
<text x="257.9" y="190.3">7</text>
<text x="257.9" y="187.7">8</text>
<text x="276.9" y="187.5">18</text>
<text x="276.9" y="190">19</text>
<text x="281.4" y="186.2">IOA4</text>
<text x="281.4" y="188.8">IOA3</text>
<text x="281.4" y="191.3">IOA2</text>
<text x="300" y="191.3">CLOCK</text>
<text x="300.3" y="188.8">RESET</text>
<text x="305.1" y="186.2">A9</text>
<text x="309.9" y="190">22</text>
<text x="309.9" y="187.5">23</text>
<text x="146.4" y="196.6">5</text>
<text x="146.4" y="194.1">6</text>
<text x="148.7" y="197.9">4</text>
<text x="148.7" y="195.4">5</text>
<text x="148.7" y="192.8">6</text>
<text x="167.7" y="192.6">20</text>
<text x="172.2" y="193.9">IOA1</text>
<text x="193.5" y="193.9">IOA0</text>
<text x="200.7" y="192.6">21</text>
<text x="255.6" y="196.6">5</text>
<text x="255.6" y="194.1">6</text>
<text x="257.9" y="197.9">4</text>
<text x="257.9" y="195.4">5</text>
<text x="257.9" y="192.8">6</text>
<text x="276.9" y="192.6">20</text>
<text x="281.4" y="193.9">IOA1</text>
<text x="302.7" y="193.9">IOA0</text>
<text x="309.9" y="192.6">21</text>
<text x="146.4" y="201.7">3</text>
<text x="146.4" y="199.2">4</text>
<text x="148.7" y="203">2</text>
<text x="148.7" y="200.4">3</text>
<text x="255.6" y="201.7">3</text>
<text x="255.6" y="199.2">4</text>
<text x="257.9" y="203">2</text>
<text x="257.9" y="200.4">3</text>
<text x="146.4" y="206.8">1</text>
<text x="146.4" y="204.2">2</text>
<text x="148.7" y="205.5">1</text>
<text x="255.6" y="206.8">1</text>
<text x="255.6" y="204.2">2</text>
<text x="257.9" y="205.5">1</text>
</g>
<text font-size="2.3" fill="#a00000" x="205.7" y="51.6">W65C22S</text>
</svg>
